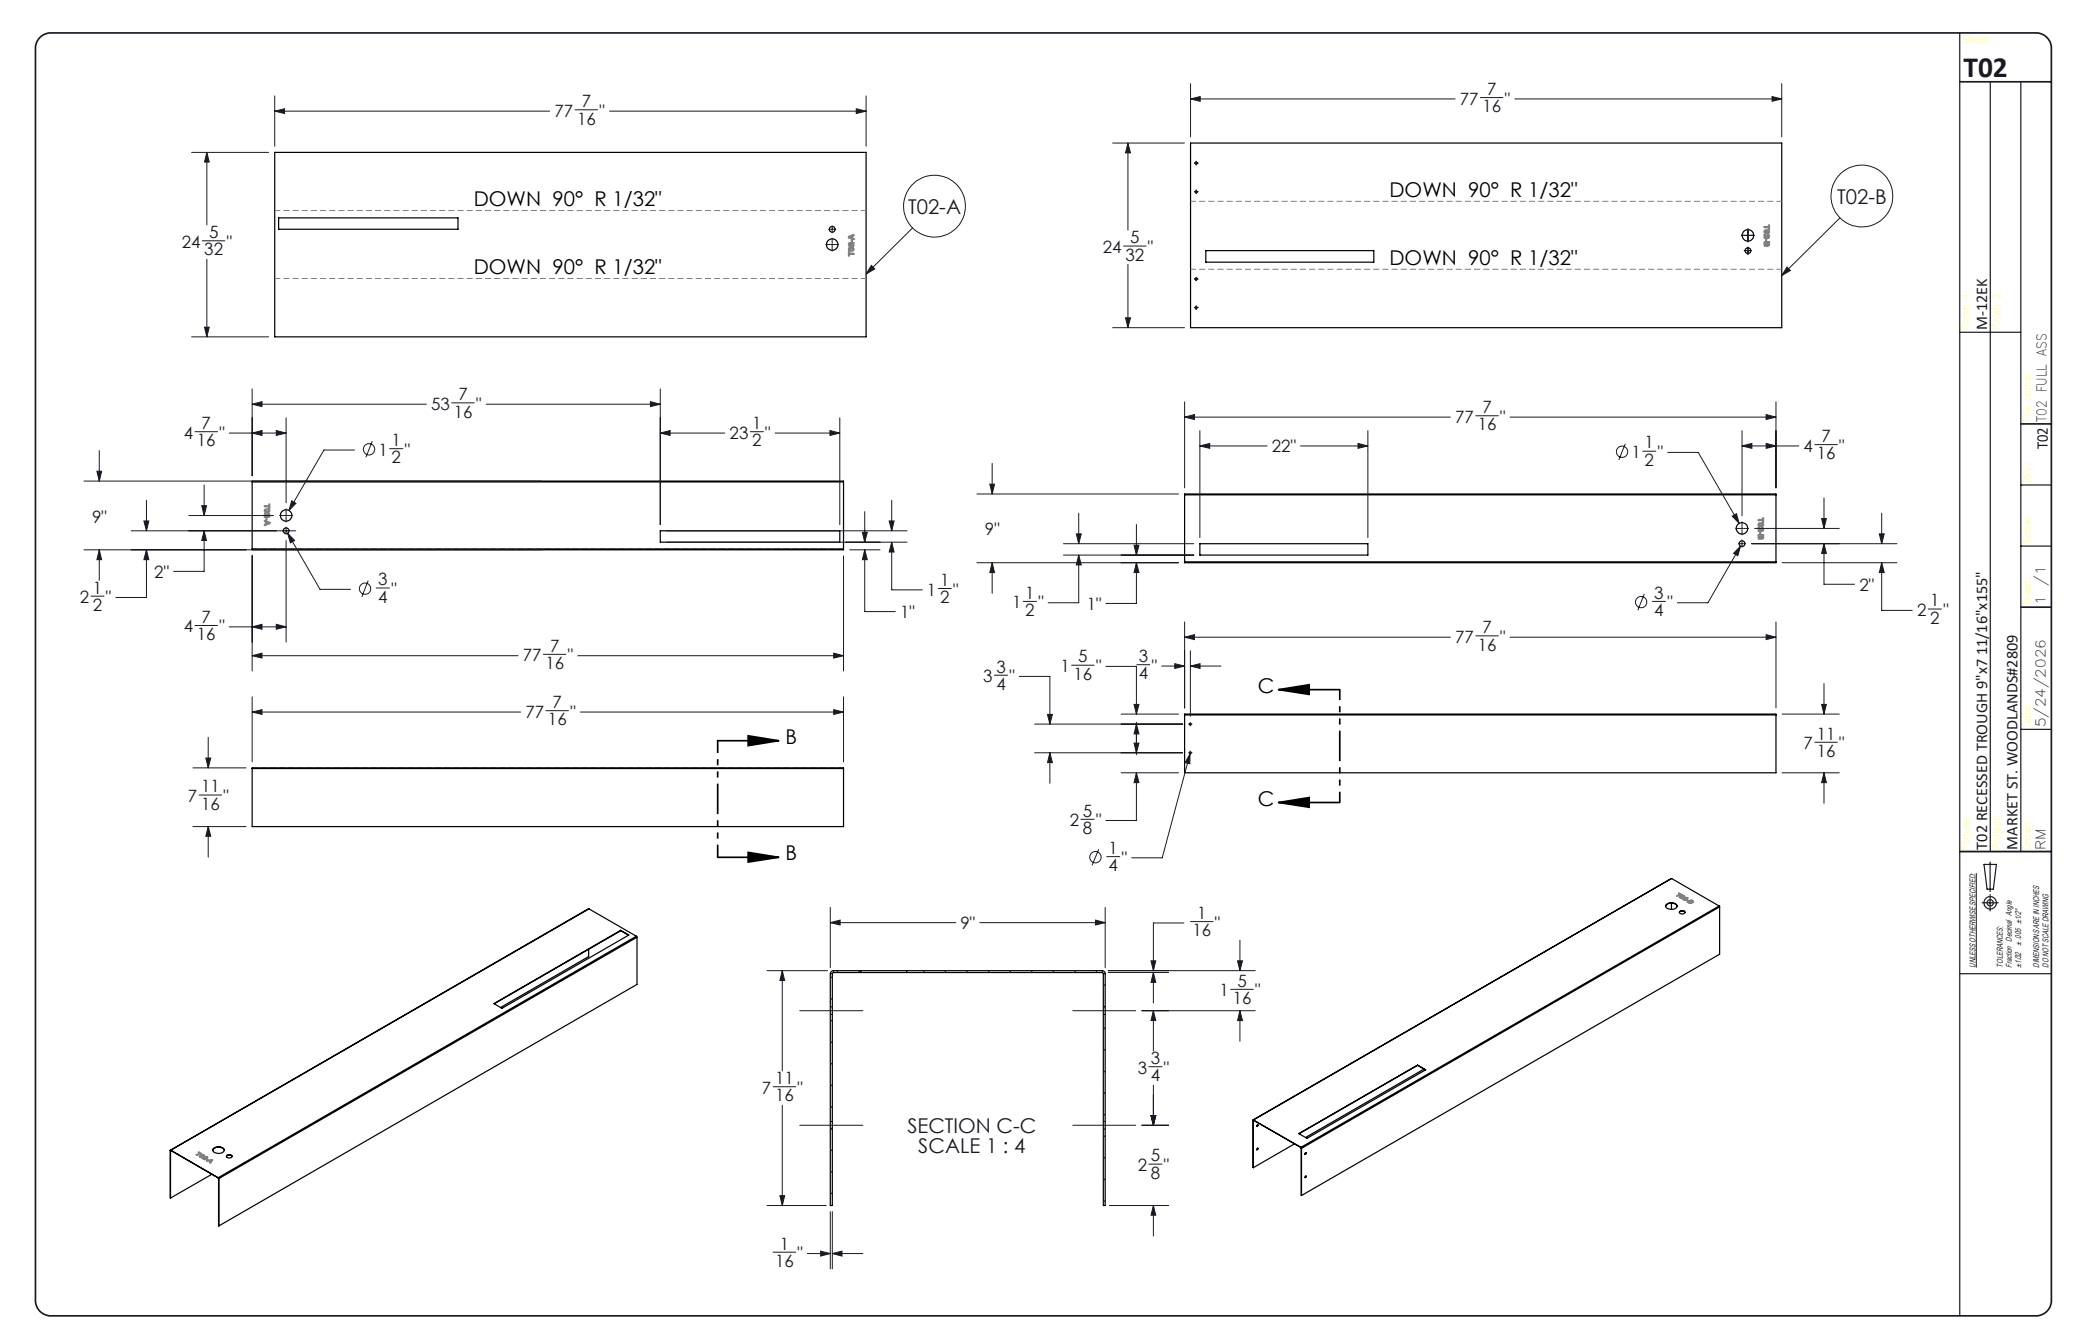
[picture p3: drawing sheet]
<svg xmlns="http://www.w3.org/2000/svg" width="432mm" height="279mm" viewBox="0 0 432 279" stroke-linecap="round" stroke-linejoin="round" font-family="sans-serif">
<g fill="none" stroke="#191924" stroke-width=".21">
<path d="M57.1 19.9v10.5M180.1 19.9v10.5M247.5 17.4v11.1M370.4 17.4v11.1M39.8 31.7h16M43 31.7l.5 2h-1zM43 31.7v15M57.1 23.1l2.1-.5v1zM57.1 23.1h57.2M119.6 22.8h4.6M126.7 23.1h53.4M178 22.6l2.1 .5-2.1 .5z"/>
<path d="M231.3 29.7h14.9M234.5 29.7l.5 2.1h-1zM234.5 29.7v18.1M247.5 20.6l2-.5v1zM247.5 20.6h55M248.3 33.9h.1M248.3 39.9h.1M248.5 33.9h.3M248.5 39.9h.3M248.7 33.5v.1M248.7 33.8v.3M248.7 34.2v.1"/>
<path d="M248.7 39.5h.1M248.7 39.7v.3M249 33.9h.1M249 39.9h.1M307.8 20.3h4.7M314.9 20.6h55.5M368.4 20.1l2 .5-2 .5zM42.1 50.1h4.6M43 53.9v16.1M171.7 50.8h1M172.3 47.7h.4M172.9 47.7h.3"/>
<path d="M172.9 50.8h.3M173 46.9v.4M173 47.5v.3M173 48v.4M173 49.5v1M173 50.7v.3M173 51.2v1M173.3 47.7h.5M173.3 50.8h1M181.2 55.2l.7 .7-1.8 1.1zM189.7 47.4l-9.6 9.6M233.6 51.2h4.7"/>
<path d="M234.5 55v13.1M248.3 58h.1M248.5 58h.3M248.7 40.2h.1M248.7 57.6v.1M248.7 57.9v.3M248.7 58.3h.1M249 58h.1M362 48.9h1.1M362.6 52.1h.5M363.2 52.1h.3M363.2 48.9h.3"/>
<path d="M363.4 47.6v1M363.4 48.8v.3M363.4 49.2v1.1M363.4 51.4v.4M363.4 52v.3M363.4 52.4v.5M363.7 52.1h.4M363.7 48.9h1M371.5 55.5l.7 .7-1.8 1.1zM382.5 45.3l-12.1 12M39.8 70h16M42.5 68h1l-.5 2z"/>
<path d="M231.3 68.1h14.9M234 66.1h1l-.5 2zM248.3 64h.1M248.5 64h.3M248.7 63.6h.1M248.7 63.8v.3M248.7 64.3h.1M249 64h.1M20.1 98h1l-.5 2zM20.6 93.7v6.3M40.5 89.7h4.7M47.7 90h11.8"/>
<path d="M52.4 84l2.1-.5v1zM52.4 90l2.1-.5v1zM52.4 80.9v18M52.4 84h36.3M57.4 89.5l2.1 .5-2.1 .5zM59.5 86.9v17.6M73.7 93.6h-6.4l-7.2 12.5M77.4 91.7l-1.3 3.4M81 93.3h2.7M93.9 83.7h4.7M101.1 84h36.2M135.2 83.5l2.1 .5-2.1 .5z"/>
<path d="M137.3 90l2-.5v1zM137.3 80.9v28.2M137.3 90h13.4M156 89.7h2.7M161.1 90h13.5M172.5 89.5l2.1 .5-2.1 .5zM174.6 86.9v22.2M206.3 96.3v6.4M246.3 86.7l2-.5v1zM246.3 83.5v17.9M246.3 86.7h55.2M249.4 92.7l2.1-.5v1z"/>
<path d="M249.4 89.5v22.3M249.4 92.7h14M270.4 92.7h14M282.3 92.2l2.1 .5-2.1 .5zM284.4 89.5v22.3M306.8 86.4h4.7M313.9 86.7h55.3M337.9 92.3l-1.4 3.3M341.5 93.8h2.7M346.7 94.1h6.4l8.5 14.7M362.2 92.7l2-.5v1zM362.2 92.7h11.8"/>
<path d="M362.2 89.5v17.7M367.2 86.2l2 .5-2 .5zM367.2 92.2l2 .5-2 .5zM369.2 83.5v17.9M377.3 92.4h4.7M17.5 100h95.1M17.5 114.3h95.1M20.6 114.3l.5 2h-1zM20.6 114.3v6.4M27.3 110.3h34.2M29.9 108.3h1l-.5 2zM30.4 114.3l.5 2h-1z"/>
<path d="M30.4 114.3v9.9h-6.3M30.4 104v6.3M39.3 107.2h17.6M41.9 105.1h1l-.5 2.1zM42.4 110.3l.5 2.1h-1zM42.4 110.3v8.5h-6.3M42.4 100.8v6.4M52.4 115.4v24.1M58.1 107.2h1.1M59.3 107.2h.4M59.5 105.8v1.1M59.5 107v.3"/>
<path d="M59.5 107.5v1M59.5 109.6v.4M59.5 110.2v.3M59.5 110.7v.4M59.5 112.4v21.1M59.8 110.8l1.4 1.6-.8 .5zM59.8 107.2h1M59.8 110.8l6.7 11.7h6.4M60.6 104.1l.9 .5-1.4 1.5zM138.5 110.3h50.1M138.5 112.7h50.1M175.4 115.6v23.9"/>
<path d="M176.6 114.3h6.4M179.3 110.7h1l-.5 2zM179.8 114.3l.5 2h-1zM179.8 114.3v12.8h6.3M179.8 106.4v6.3M184.9 108.3h1l-.5 2zM185.4 112.7l.5 2.1h-1zM185.4 112.7v9.9h6.3M185.4 104v6.3M203.1 117h41.9M203.1 102.7h41.9M205.8 100.6h1l-.5 2.1z"/>
<path d="M206.3 117l.5 2h-1zM206.3 117v6.3M221.1 115.4h27.1M221.1 113h27.1M223.8 111h1l-.5 2zM224.3 115.4l.5 2h-1zM224.3 115.4v9.9h-6.4M224.3 106.7v6.3M235.8 113.3h1l-.5 2.1zM236.3 117l.5 2h-1zM236.3 117v8.4h-6.4M236.3 109v6.4"/>
<path d="M360.1 107.3l.9-.5 .6 2zM360.8 109.9h1M361.4 113h.4M361.8 113.5l-.5 2-.9-.5zM361.8 113.5l-6.7 11.8h-6.4M362 113h.3M362 109.9h.3M362.2 108.5v1M362.2 109.7v.3M362.2 110.2v1M362.2 112.3v.4M362.2 112.9v.3"/>
<path d="M362.2 113.3v.5M362.5 113h.4M362.5 109.9h1M364.2 113h30.2M364.8 109.9h17.6M370.5 117h23.9M378.7 107.8h1l-.5 2.1zM379.2 113l.5 2h-1zM379.2 113v8.5h6.4M379.2 103.5v6.4M390.7 111h1l-.5 2zM391.2 117l.5 2h-1z"/>
<path d="M391.2 117v9.9h6.3M391.2 106.7v6.3M18.9 123.9h2.7M40.5 130h4.7M47.7 130.3h11.8M52.4 136.3l2.1-.5v1zM52.4 130.3l2.1-.5v1zM52.4 136.3h55.3M57.4 129.8l2.1 .5-2.1 .5zM76.6 120.7l-1.4 3.4M78.2 122.2h2.8M113 136h4.7"/>
<path d="M120.1 136.3h55.3M173.3 135.8l2.1 .5-2.1 .5zM195.1 122.3h2.7M212.7 125h2.8M222.8 138.3h4.7M229.9 138.5h6.4v9.9M236.3 138.2h2.7M241.5 138.5h4.8M244.2 138l2.1 .5-2.1 .5zM246.3 132.5l2-.6v1.1zM246.3 129.3v17.9M246.3 132.5h55.2"/>
<path d="M247.5 138.5l2-.5v1zM247.5 135.3v13.6M247.5 138.5h6.3M306.8 132.2h4.7M313.9 132.5h55.3M341.8 123.5l-1.3 3.4M343.5 125h2.8M367.2 131.9l2 .6-2 .5zM369.2 129.3v17.9M400.9 126.6h2.7M40.1 159.6h11.1M42.8 157.6h1l-.5 2z"/>
<path d="M43.3 153.3v6.3M52.4 148l2.1-.5v1zM52.4 144.9v13.5M52.4 148h55.8M113.5 147.7h4.7M120.6 148h54.8M173.3 147.5l2.1 .5-2.1 .5zM175.4 144.9v13.5M206.7 140.4h2.8M211.9 140.6h6.4v9.9M215.1 156.5h30.8M215.1 150.5h30.8"/>
<path d="M217.8 148.5h1l-.5 2zM218.3 156.5l.5 2h-1zM218.3 156.5v6.3M233.1 148.4h11.9M235.8 146.4h1l-.5 2zM235.8 154.5h1l-.5 2zM236.3 150.5l.5 2.1h-1zM236.3 150.1v6.8M247.1 156.5h.1M247.1 150.5h.1M247.3 156.5h.3M247.3 150.5h.3"/>
<path d="M247.4 156.7v2.1l-1-.3zM247.4 156.7l-5.8 21.6h-6.3M247.5 150.2h.1M247.5 150.4v.3M247.5 150.8v.1M247.5 156.1v.1M247.5 156.4v.3M247.5 156.8h.1M247.8 156.5h.1M247.8 150.5h.1M370.5 148.4h11.9M377.3 154.3h4.7"/>
<path d="M378.7 146.4h1l-.5 2zM379.2 142.1v6.3M40.1 171.8h11.1M41.4 165.3h4.7M43.3 171.8l.5 2h-1zM43.3 171.8v6.4M224.7 170.3h2.8M228.4 176.5l-1.4 3.4M230.1 178.1h2.7M233.1 160.7h11.9M236.3 160.7l.5 2h-1zM236.3 160.7v9.9h-6.4"/>
<path d="M370.5 160.7h11.9M379.2 160.7l.5 2h-1zM379.2 160.7v6.3M172.6 191.8l2.1-.5v1zM172.6 188.6v12.6M172.6 191.8h26.1M203.7 191.8h26.1M227.8 191.3l2 .5-2 .5zM229.8 188.6v12.6M239.3 199.7h1l-.5 2.1zM246.1 191.9h-6.3v9.9M247.5 191.6h4.7"/>
<path d="M257.3 199.7h1l-.5 2.1zM257.8 195.4v6.4M410.9 181.5v19.6M159.5 201.8h12.5M162.6 201.8l.5 2h-1zM162.6 201.8v20.8M166.3 210.1h13.1M173 203l-.4 .4M173 207.5l-.4 .4M173 212l-.4 .4M173 216.5l-.4 .4M174.3 201.8l-.4 .4"/>
<path d="M178.8 201.8l-.4 .4M192.2 201.8l-.4 .4M196.7 201.8l-.4 .4M201.2 201.8l-.4 .4M205.7 201.8l-.4 .4M210.2 201.8l-.4 .4M214.7 201.8l-.4 .4M219.2 201.8l-.4 .4M223 210.1h13.1M223.7 201.8l-.4 .4M228.1 201.8l-.3 .4M229.8 204.6l-.4 .4"/>
<path d="M229.8 209.1l-.4 .4M229.8 213.6l-.4 .4M229.8 218.1l-.4 .4M230.4 201.8h30.5M230.4 202.2h12.6M237.4 210.1h23.5M239.8 210.1l.5 2.1h-1zM239.8 202.2l.5 2h-1zM239.8 202.2v6.3M239.8 210.1v8.4M255.9 205.7h4.7M257.8 210.1l.5 2.1h-1z"/>
<path d="M257.8 210.1v6.4M160.7 225.9h4.7M162.6 229.8v20.8M166.3 233.9h13.1M173 221l-.4 .4M173 225.5l-.4 .4M173 230l-.4 .4M173 234.5l-.4 .3M173 238.9l-.4 .5M223 233.9h13.1M229.8 222.6l-.4 .4M229.8 227.1l-.4 .4"/>
<path d="M229.8 231.6l-.4 .4M229.8 236.1l-.4 .4M237.4 233.9h5.6M238.8 221.8h2.8M239.3 231.9h1l-.5 2zM239.8 225.6v8.3M159.5 250.6h12.3M162.1 248.6h1l-.5 2zM172.6 251.9v11.9M173 243.5l-.4 .3M173 247.9l-.4 .4M173 251.9v11.9"/>
<path d="M229.8 240.6l-.4 .3M229.8 245l-.4 .5M229.8 249.6l-.4 .3M230.6 250.6h12.4M238.8 242h2.8M239.8 250.6l.5 2h-1zM239.8 250.6v6.4M160.7 260.3h4.7M167.9 260.6h4.7M170.6 260.1l2 .5-2 .5zM173 260.6l2-.5v1zM173 260.6h6.4"/>
<circle cx="194.3" cy="42.9" r="6.4"/>
<circle cx="387.1" cy="40.8" r="6.4"/>
<circle cx="76.7" cy="93.4" r="1.18"/>
<circle cx="337.2" cy="93.9" r="1.18"/>
<circle cx="75.9" cy="122.4" r="1.18"/>
<circle cx="341.2" cy="125.2" r="1.18"/>
<circle cx="227.7" cy="178.2" r="1.18"/>
</g>
<g fill="none" stroke="#191924" stroke-width=".25">
<path d="M407.4 6.8v266.7M413.8 17v160M420.1 17v160M407.4 69.1h12.7M420.1 113.5h6.4M420.1 100.8h6.4M420.1 151.6h6.4M407.4 177h19.1M412.5 179.7h2.5l-.6 5.2h-1.3zM413.7 179.2v6.1M412.1 187.7h3.3M413.7 186v3.4"/>
<path d="M407.4 202.4h19.1"/>
<circle cx="413.7" cy="187.7" r=".66"/>
<circle cx="413.8" cy="187.7" r="1.29"/>
</g>
<path d="M8.2 7.9a3.3 3.3 0 0 1 2.3-1.1h412.8a3.2 3.2 0 0 1 3.2 3.2v260.4a3.2 3.2 0 0 1-3.2 3.1h-412.8a3.2 3.2 0 0 1-3.1-3.1v-260.4a3.2 3.2 0 0 1 .8-2.1zM407.4 17h19.1M420.1 88.1h6.4M420.1 126.2h6.4M407.4 177h19.1" fill="none" stroke="#191924" stroke-width=".35"/>
<path d="M52.5 100.1h122.9M52.5 114.2h122.9M52.5 159.7h122.9" fill="none" stroke="#000" stroke-width=".21" stroke-dasharray="1.3 .6" stroke-dashoffset=".1" stroke-linecap="butt"/>
<g fill="none" stroke="#000" stroke-width=".21" stroke-dasharray="1.3 .6" stroke-linecap="butt">
<path d="M58.3 159.6v.1M58.9 159.6v.1M60.1 159.7v-.1M60.7 159.7v-.1M137.3 159.7v-.1M174.6 159.7v-.1M172.6 210.9h.4M173 202.4h-.4M173 209.3h-.4M173.3 201.8v.4M229.2 202.2v-.4M229.4 210.9h.4"/>
<path d="M229.8 202.4h-.4M229.8 209.3h-.4M172.6 234.7h.4M173 233.1h-.4M229.4 234.7h.4M229.8 233.1h-.4"/>
</g>
<g fill="none" stroke="#000" stroke-width=".25">
<path d="M57.1 31.7h123v38.3h-123zM247.5 29.7h122.9v38.4h-122.9zM57.9 45.3h37.3v2.4h-37.3zM250.7 52.1h34.9v2.4h-34.9zM52.4 100.2v-.2h123v.2M52.4 114.1v.2h123v-.2M52.4 100.2v13.9M52.4 100.2h123M52.4 114.1h123M137.3 110.3h37.3v2.4h-37.3zM175.4 100.2v13.9M246.3 102.9v-.2h122.9v.2"/>
<path d="M246.3 116.8v.2h122.9v-.2M246.3 102.9v13.9M246.3 102.9h122.9M246.3 116.8h122.9M249.4 113h35v2.4h-35zM369.2 102.9v13.9M52.4 159.8v-.2h123v.2M52.4 159.8v12h123v-12M52.4 159.8h123M246.3 148.6v-.2h122.9v.2M246.3 148.6h122.9M246.3 148.6v12.1h122.9v-12.1"/>
<path d="M122.4 197.3v1.6l-18.3 10.5M122.4 188.9l-87 50.2M122.4 188.9l-86.9 50.2M122.4 188.9l9.9 5.7M129 193.4v.1M129 193.5l-26.2 15.2M129 193.5l1.7 .9M132.3 194.6l.1 .2M132.3 194.6l-86.9 50.2M132.4 194.8l-86.9 50.2M132.4 194.8v9.8l-86.9 50.2M346.3 188.4a1.38 1.38 0 0 1 2.4 0"/>
<path d="M346.4 188.1a1.4 1.4 0 0 1 2.3 .3 1.36 1.36 0 0 1-2.4-.1zM347.5 187.7v1.4M347.5 182.6l-87 50.2M347.5 182.6l-86.9 50.2M347.5 182.6l9.9 5.7M349.1 189.7l.4-.3h.6l.2 .3M349.2 189.5a.61 .61 0 0 1 .6-.2 .61 .61 0 0 1 .5 .5l-.7 .2a.36 .36 0 0 1-.4-.1 .36 .36 0 0 1 0-.4zM357.4 188.3l.1 .2M357.4 188.3l-86.9 50.2M357.5 188.5l-86.9 50.2M357.5 188.5v9.9l-86.9 50.1M102.7 208.6l26.3-15.2 1.7 1-26.3 15.2z"/>
<path d="M172.8 202l.3-.2h56a.6 .6 0 0 1 .7 .6v48.2h-.4v-48.2l-.2-.2h-56.1l-.1 .2v48.2h-.4v-48.2zM179 201.8v.4M188.5 201.8v.4M35.4 239.2h.1M35.4 239.2l.1 9.9M35.5 239.2v9.9M35.5 239.1l-.1 .1M35.5 239.2h.1M35.5 239.1l9.9 5.7M35.5 239.2l9.9 5.7M35.5 239.1v.1M44.2 239.1a1.42 1.42 0 0 1 2.4 0"/>
<path d="M44.3 238.8a1.4 1.4 0 0 1 2.3 .3 1.36 1.36 0 0 1-2.4 0zM260.5 232.9h.1M260.5 232.9l.1 9.8M260.6 232.9v9.8M260.6 232.8l-.1 .1M260.6 232.9h.1M260.6 232.8l9.9 5.7M260.6 232.9l9.9 5.7M260.6 232.8v.1M261.4 233.8l-.1 .3M261.4 238.7l-.1 .3M269.1 237.8l-8.5 4.9"/>
<path d="M270 235.7l24.7-14.3 1.7 1-24.7 14.2zM270.5 238.5l.1 .2M270.5 238.6v.1M270.5 238.5v.1M270.5 238.7h.1M270.5 238.7l.1 9.8M270.6 238.7v9.8M271.4 239.6l.2 .2-.2 .2zM271.5 239.6l-.2 .3M294.7 221.4v.1M294.7 221.5l-24.6 14.2M294.7 221.5l1.6 .9"/>
<path d="M296.1 222.2l-24.7 14.3M44 244.1l-8.5 5M45.4 244.9v.1M45.4 244.8l.1 .2M45.4 244.8v.1M45.4 245h.1M45.4 245l.1 9.8M45.5 245v9.8M47.1 240.4a.74 .74 0 0 1 1.2 0M47.2 240.1l.5-.1a.4 .4 0 0 1 .6 .4 .4 .4 0 0 1-.6 .3h-.3a.31 .31 0 0 1-.3-.2 .31 .31 0 0 1 .1-.4zM271.4 244.5h.2v.2l-.3 .1zM271.5 244.5l-.2 .3"/>
<circle cx="248.7" cy="39.9" r=".2"/>
<circle cx="248.7" cy="33.9" r=".19"/>
<circle cx="173" cy="50.8" r="1.19"/>
<circle cx="173" cy="47.7" r=".59"/>
<circle cx="248.7" cy="58" r=".2"/>
<circle cx="363.4" cy="48.9" r="1.18"/>
<circle cx="363.4" cy="52.1" r=".61"/>
<circle cx="248.7" cy="64" r=".2"/>
<circle cx="59.5" cy="110.3" r=".59"/>
<circle cx="59.5" cy="107.2" r="1.2"/>
<circle cx="362.2" cy="109.8" r="1.2"/>
<circle cx="362.2" cy="113" r=".59"/>
<circle cx="247.4" cy="150.5" r=".19"/>
<circle cx="247.5" cy="156.5" r=".2"/>
<circle cx="261.4" cy="234" r=".16"/>
<circle cx="261.4" cy="238.9" r=".16"/>
</g>
<path d="M149.2 154h12.7M155.5 153l6.4 1-6.4 1zM265.8 143.4l6.4-1.1v2.1zM265.8 143.4h12.7M149.2 178.2h12.7M155.5 177.2l6.4 1-6.4 1zM265.8 166.8l6.4-1v2zM265.8 166.8h12.7" fill="none" stroke="#000" stroke-width=".35"/>
<g fill="none" stroke="#808080" stroke-width=".25">
<path d="M176.4 52.3h.2v.3h.8l.2 .2-1 .1v.3h-.2zM176.5 49.1l.9-.3 .2 .1-.3 .2v.4l.2 .1v.2l-1-.3zM176.5 51.5l.7-.1 .4 .4-.3 .3-.6 .1-.3-.3zM176.5 50.6l.3-.2 .5 .5v-.3l.2-.1v.7l-.5-.3a.2 .2 0 0 0-.2-.2 .2 .2 0 0 0-.2 .1 .2 .2 0 0 0 .2 .2 .24 .24 0 0 1-.3 .2 .24 .24 0 0 1-.1-.4zM176.6 51.7l.3-.1a.23 .23 0 0 1 .3 0 .23 .23 0 0 1 0 .3h-.5zM176.6 49.3l.5-.2v.3zM177 49.9h.2l-.1 .5-.1-.1zM366.7 47.1h1v-.3l.1-.1 .1 .9-.2 .1v-.4h-.9zM366.7 48.8h.3l.3 .3a.2 .2 0 0 0 .1 .2 .2 .2 0 0 0 .3-.2 .2 .2 0 0 0-.2-.2 .22 .22 0 0 1 .2-.1 .22 .22 0 0 1 .2 .3l-.1 .3-.3 .1-.5-.5v.4l-.2 .1zM366.7 50.3l1.1-.1 .1 .5a.29 .29 0 0 1-.2 .4 .29 .29 0 0 1-.4-.1l-.1 .2-.4-.1zM366.8 47.9l.4-.1h.5l.2 .3-.1 .3-.3 .2h-.5l-.3-.3zM367 48.1l.3-.1a.23 .23 0 0 1 .3 0 .23 .23 0 0 1 0 .3 .23 .23 0 0 1-.3 0h-.4z"/>
<path d="M367 50.5h.2v.2a.16 .16 0 0 1-.1 .2 .16 .16 0 0 1-.1-.2zM367.1 49.6l.2 .1-.1 .4h-.1zM367.4 50.5h.3l-.1 .4-.2-.1zM55 105.1h.9v-.3h.2v.9h-.2v-.3h-.9zM55 106l.4-.2h.4l.3 .2v.3l-.3 .3h-.5l-.3-.3zM55 106.8l.5 .3a.21 .21 0 0 0 .2 .2 .21 .21 0 0 0 .2-.2 .21 .21 0 0 0-.2-.2 .27 .27 0 0 1 .4 0 .27 .27 0 0 1 0 .4v.1a.55 .55 0 0 1-.9-.3v.4l-.2 .1zM55 108.2l.9 .3a.2 .2 0 0 1 .2 .2 .2 .2 0 0 1-.2 .2l-.9 .4v-.3l.2-.1v-.4l-.2-.1zM55.2 106.1l.3-.1a.24 .24 0 0 1 .4 .1 .24 .24 0 0 1-.1 .3 .24 .24 0 0 1-.3 0l-.3-.1zM55.3 107.7h.2v.4h-.2zM55.4 108.6l.4 .1-.4 .2zM365.5 108.1l.9-.1v-.3l.2-.1v.9h-.2v-.3h-.9zM365.5 109.7h.3l.3 .4a.16 .16 0 0 0 .3 .1 .16 .16 0 0 0 0-.3h-.1a.19 .19 0 0 1 .1-.3 .19 .19 0 0 1 .2 .3v.3a.52 .52 0 0 1-.5 .1 .52 .52 0 0 1-.4-.4v.4l-.1 .2z"/>
<path d="M365.5 111.2h1.1v.5a.29 .29 0 0 1-.2 .3 .29 .29 0 0 1-.3-.1l-.1 .2-.4-.1zM365.6 108.8h.9l.1 .4-.2 .3-.7-.1-.2-.2zM365.7 109l.4-.1a.21 .21 0 0 1 .3 0 .21 .21 0 0 1 0 .3 .21 .21 0 0 1-.3 .1l-.4-.1zM365.7 111.4h.3l-.1 .4h-.2zM365.9 110.5l.1 .1v.4l-.2-.1zM366.2 111.4h.2v.4zM349 185.7l.7 .3h-.3l-.8 .3 .6-.4zM349.3 186.4l.4-.2h.3a.19 .19 0 0 1 .2 .2 .19 .19 0 0 1-.2 .2l-.6 .1-.2-.2zM349.5 186.5l.3-.2h.2l-.3 .3h-.3zM349.7 186.9l.9-.1a.17 .17 0 0 0-.1-.2 .17 .17 0 0 0-.2 .1v-.2l.4 .1a.22 .22 0 0 1 .2 .3 .22 .22 0 0 1-.3 .1l-.5-.1 .3 .2-.2 .1zM350.6 187.1l.4 .2h-.1zM350.8 187.5l.7-.4 .4 .2a.19 .19 0 0 1 .1 .2 .19 .19 0 0 1-.3 .1 .24 .24 0 0 1-.1 .2 .24 .24 0 0 1-.3 0z"/>
<path d="M351.1 187.5l.2-.1 .2 .2zM351.4 187.4l.2-.1 .2 .2zM41.2 239.5l.8 .4-.4-.1-.7 .4v-.2l.6-.3zM41.5 240.2l.4-.2 .4 .1a.32 .32 0 0 1 .1 .4 .32 .32 0 0 1-.5 .1 .25 .25 0 0 1-.3 0 .25 .25 0 0 1-.1-.4zM41.7 240.4l.2-.2a.16 .16 0 0 1 .2-.1 .16 .16 0 0 1 .1 .2l-.3 .2zM42 240.7h.6a.17 .17 0 0 0 .2 .1 .17 .17 0 0 0 .1-.3h-.4h.5a.23 .23 0 0 1 .1 .3 .23 .23 0 0 1-.3 0h-.5l.3 .2-.1 .1zM42.9 240.9l.4 .3zM43 241.3l1-.2 .2 .1-.4 .6-.2-.1 .1-.2-.3-.1zM43.6 241.3l.4-.1-.2 .2z"/>
</g>
<path d="M149.2 154v24.2" fill="none" stroke="#000" stroke-width=".35" stroke-dasharray="6.3 1.3 1.3 1.3 1.3 1.3" stroke-dashoffset="3.8" stroke-linecap="butt"/>
<path d="M278.5 143.3v23.5" fill="none" stroke="#000" stroke-width=".35" stroke-dasharray="6.3 1.3 1.3 1.3 1.3 1.3" stroke-dashoffset="4.1" stroke-linecap="butt"/>
<path d="M57.1 43.8h123M180.1 57.9h-123M247.5 41.9h122.9M370.4 56h-122.9" fill="none" stroke="#808080" stroke-width=".21" stroke-dasharray="1.3 .6" stroke-dashoffset=".1" stroke-linecap="butt"/>
<path d="M155.5 153l6.4 1-6.4 1zM155.5 177.2l6.4 1-6.4 1zM265.8 143.4l6.4-1.1v2.1zM265.8 166.8l6.4-1v2z" fill="#000"/>
<g fill="#191924">
<path d="M43.3 171.8l.5 2h-1zM42.8 157.6h1l-.5 2zM52.4 148l2.1-.5v1zM173.3 147.5l2.1 .5-2.1 .5zM20.1 98h1l-.5 2zM20.6 114.3l.5 2h-1zM173.3 135.8l2.1 .5-2.1 .5zM52.4 136.3l2.1-.5v1zM137.3 90l2-.5v1zM172.5 89.5l2.1 .5-2.1 .5zM184.9 108.3h1l-.5 2zM185.4 112.7l.5 2.1h-1zM135.2 83.5l2.1 .5-2.1 .5zM52.4 84l2.1-.5v1zM57.4 129.8l2.1 .5-2.1 .5zM52.4 130.3l2.1-.5v1zM29.9 108.3h1l-.5 2zM30.4 114.3l.5 2h-1zM57.4 89.5l2.1 .5-2.1 .5zM52.4 90l2.1-.5v1zM41.9 105.1h1l-.5 2.1zM42.4 110.3l.5 2.1h-1zM179.3 110.7h1l-.5 2zM179.8 114.3l.5 2h-1zM60.6 104.1l-.5 2 1.4-1.5zM59.8 110.8l.6 2.1 .8-.5zM367.2 86.2l2 .5-2 .5zM246.3 86.7l2-.5v1zM249.4 92.7l2.1-.5v1zM282.3 92.2l2.1 .5-2.1 .5zM224.3 115.4l.5 2h-1zM223.8 111h1l-.5 2zM235.8 113.3h1l-.5 2.1zM236.3 117l.5 2h-1zM206.3 117l.5 2h-1zM205.8 100.6h1l-.5 2.1zM378.7 107.8h1l-.5 2.1zM379.2 113l.5 2h-1zM390.7 111h1l-.5 2zM391.2 117l.5 2h-1zM362.2 92.7l2-.5v1zM367.2 92.2l2 .5-2 .5zM360.1 107.3l1.5 1.5-.6-2zM361.8 113.5l-1.4 1.5 .9 .5zM239.8 210.1l.5 2.1h-1zM239.3 231.9h1l-.5 2zM257.8 210.1l.5 2.1h-1zM257.3 199.7h1l-.5 2.1zM239.3 231.9h1l-.5 2zM239.8 250.6l.5 2h-1zM239.8 202.2l.5 2h-1zM239.3 199.7h1l-.5 2.1zM172.6 191.8l2.1-.5v1zM227.8 191.3l2 .5-2 .5zM162.6 201.8l.5 2h-1zM162.1 248.6h1l-.5 2zM173 260.6l2-.5v1zM170.6 260.1l2 .5-2 .5z"/>
<path d="M247.4 156.7l-1 1.8 1 .3zM217.8 148.5h1l-.5 2zM218.3 156.5l.5 2h-1zM236.3 150.5l.5 2.1h-1zM235.8 146.4h1l-.5 2zM247.5 138.5l2-.5v1zM244.2 138l2.1 .5-2.1 .5zM235.8 154.5h1l-.5 2zM236.3 160.7l.5 2h-1zM379.2 160.7l.5 2h-1zM378.7 146.4h1l-.5 2zM367.2 131.9l2 .6-2 .5zM246.3 132.5l2-.6v1.1z"/>
<path d="M181.2 55.2l.7 .7-1.8 1.1zM371.5 55.5l.7 .7-1.8 1.1z"/>
<path d="M178 22.6l2.1 .5-2.1 .5zM57.1 23.1l2.1-.5v1zM42.5 68h1l-.5 2zM43 31.7l.5 2h-1zM234.5 29.7l.5 2.1h-1zM234 66.1h1l-.5 2zM368.4 20.1l2 .5-2 .5zM247.5 20.6l2-.5v1z"/>
</g>
<text font-size="6.1" fill="#191924" x="408.2" y="16.1">T02</text>
<g font-size="4.2">
<text x="288.9" y="41">DOWN 90° R 1/32&quot;</text>
<text x="98.5" y="42.8">DOWN 90° R 1/32&quot;</text>
<text x="98.5" y="56.9">DOWN 90° R 1/32&quot;</text>
<text x="288.9" y="55.1">DOWN 90° R 1/32&quot;</text>
<text x="261.5" y="144">C</text>
<text x="163.3" y="154.6">B</text>
<text x="261.5" y="167.5">C</text>
<text x="163.3" y="178.9">B</text>
</g>
<g font-size="4.2" fill="#191924">
<text x="188.8" y="44.4">T02-A</text>
<text x="381.9" y="42.3">T02-B</text>
<text x="188.6" y="235.6">SECTION C-C</text>
<text x="190.9" y="239.8">SCALE 1 : 4</text>
</g>
<g font-size="3.5" fill="#191924">
<text x="120.9" y="22.3">7</text>
<text x="303.5" y="21.7">77</text>
<text x="308.2" y="23.4">16</text>
<text x="309.2" y="19.7">7</text>
<text x="312.9" y="21.7">&quot;</text>
<text x="115.3" y="24.3">77</text>
<text x="120" y="25.9">16</text>
<text x="124.7" y="24.3">&quot;</text>
<text x="37.8" y="51.5">24</text>
<text x="42.5" y="53.1">32</text>
<text x="43.5" y="49.5">5</text>
<text x="47.2" y="51.5">&quot;</text>
<text x="229.3" y="52.6">24</text>
<text x="234.9" y="50.6">5</text>
<text x="238.7" y="52.6">&quot;</text>
<text x="234" y="54.2">32</text>
<text x="95.3" y="83.2">7</text>
<text x="41.9" y="89.2">7</text>
<text x="89.6" y="85.2">53</text>
<text x="94.3" y="86.8">16</text>
<text x="99" y="85.2">&quot;</text>
<text x="156.4" y="89.2">1</text>
<text x="302.5" y="87.9">77</text>
<text x="307.2" y="89.5">16</text>
<text x="308.2" y="85.9">7</text>
<text x="311.9" y="87.9">&quot;</text>
<text x="38.2" y="91.2">4</text>
<text x="40.9" y="92.8">16</text>
<text x="45.6" y="91.2">&quot;</text>
<text x="78.7" y="94.7">1</text>
<text x="81.4" y="92.7">1</text>
<text x="84.1" y="94.7">&quot;</text>
<text x="151.7" y="91.2">23</text>
<text x="156.4" y="92.8">2</text>
<text x="159.1" y="91.2">&quot;</text>
<text x="264.4" y="94">22&quot;</text>
<text x="339.2" y="95.2">1</text>
<text x="341.9" y="93.2">1</text>
<text x="344.6" y="95.2">&quot;</text>
<text x="375" y="93.9">4</text>
<text x="377.7" y="95.5">16</text>
<text x="378.7" y="91.9">7</text>
<text x="382.4" y="93.9">&quot;</text>
<text x="81.4" y="96.3">2</text>
<text x="341.9" y="96.8">2</text>
<text x="19.1" y="108.6">9&quot;</text>
<text x="204.8" y="111.2">9&quot;</text>
<text x="16.6" y="125.4">2</text>
<text x="19.3" y="123.4">1</text>
<text x="22" y="125.4">&quot;</text>
<text x="32.1" y="120.1">2&quot;</text>
<text x="78.6" y="121.7">3</text>
<text x="78.6" y="125.3">4</text>
<text x="81.4" y="123.7">&quot;</text>
<text x="192.7" y="123.8">1</text>
<text x="195.4" y="121.8">1</text>
<text x="195.4" y="125.4">2</text>
<text x="198.2" y="123.8">&quot;</text>
<text x="213.1" y="124.5">1</text>
<text x="343.9" y="124.5">3</text>
<text x="386.5" y="122.8">2&quot;</text>
<text x="19.3" y="127">2</text>
<text x="38.2" y="131.5">4</text>
<text x="41.9" y="129.5">7</text>
<text x="45.6" y="131.5">&quot;</text>
<text x="187.1" y="128.5">1&quot;</text>
<text x="210.4" y="126.5">1</text>
<text x="213.1" y="128.1">2</text>
<text x="215.9" y="126.5">&quot;</text>
<text x="225.9" y="126.8">1&quot;</text>
<text x="308.2" y="131.6">7</text>
<text x="343.9" y="128.1">4</text>
<text x="346.7" y="126.5">&quot;</text>
<text x="398.5" y="128.1">2</text>
<text x="401.3" y="126.1">1</text>
<text x="401.3" y="129.7">2</text>
<text x="404" y="128.1">&quot;</text>
<text x="40.9" y="133.1">16</text>
<text x="108.7" y="137.5">77</text>
<text x="114.4" y="135.5">7</text>
<text x="118.1" y="137.5">&quot;</text>
<text x="224.2" y="137.7">5</text>
<text x="236.7" y="137.6">3</text>
<text x="302.5" y="133.6">77</text>
<text x="307.2" y="135.2">16</text>
<text x="311.9" y="133.6">&quot;</text>
<text x="113.4" y="139.1">16</text>
<text x="204.4" y="141.8">3</text>
<text x="207.1" y="139.8">3</text>
<text x="207.1" y="143.4">4</text>
<text x="209.9" y="141.8">&quot;</text>
<text x="220.4" y="139.7">1</text>
<text x="223.2" y="141.3">16</text>
<text x="227.9" y="139.7">&quot;</text>
<text x="236.7" y="141.2">4</text>
<text x="239.5" y="139.6">&quot;</text>
<text x="109.2" y="149.2">77</text>
<text x="114.9" y="147.2">7</text>
<text x="118.6" y="149.2">&quot;</text>
<text x="113.9" y="150.8">16</text>
<text x="375" y="155.7">7</text>
<text x="377.7" y="153.7">11</text>
<text x="382.4" y="155.7">&quot;</text>
<text x="377.7" y="157.3">16</text>
<text x="39.1" y="166.7">7</text>
<text x="41.8" y="164.7">11</text>
<text x="46.5" y="166.7">&quot;</text>
<text x="41.8" y="168.3">16</text>
<text x="222.4" y="171.8">2</text>
<text x="225.1" y="169.8">5</text>
<text x="225.1" y="173.4">8</text>
<text x="227.9" y="171.8">&quot;</text>
<text x="230.5" y="177.5">1</text>
<text x="233.2" y="179.5">&quot;</text>
<text x="230.5" y="181.1">4</text>
<text x="248.9" y="191">1</text>
<text x="199.7" y="193.1">9&quot;</text>
<text x="247.9" y="194.7">16</text>
<text x="252.6" y="193">&quot;</text>
<text x="253.5" y="207.1">1</text>
<text x="256.3" y="208.7">16</text>
<text x="257.3" y="205.1">5</text>
<text x="261" y="207.1">&quot;</text>
<text x="239.3" y="221.2">3</text>
<text x="158.4" y="227.4">7</text>
<text x="161.1" y="225.4">11</text>
<text x="165.8" y="227.4">&quot;</text>
<text x="236.5" y="223.2">3</text>
<text x="239.3" y="224.8">4</text>
<text x="242" y="223.2">&quot;</text>
<text x="161.1" y="229">16</text>
<text x="236.5" y="243.4">2</text>
<text x="239.3" y="241.4">5</text>
<text x="239.3" y="245.1">8</text>
<text x="242" y="243.4">&quot;</text>
<text x="161.1" y="263.4">16</text>
<text x="162.1" y="259.8">1</text>
<text x="165.8" y="261.8">&quot;</text>
</g>
<g font-size="3.4" fill="#191924">
<text x="413.1" y="68.7" transform="rotate(-90 413.1 68.7)">M-12EK</text>
<text x="425.7" y="93.4" transform="rotate(-90 425.7 93.4)">T02</text>
<text x="413.1" y="176.6" transform="rotate(-90 413.1 176.6)">T02 RECESSED TROUGH 9&quot;x7 11/16&quot;x155&quot;</text>
<text x="419.4" y="176.6" transform="rotate(-90 419.4 176.6)">MARKET ST. WOODLANDS#2809</text>
</g>
<g font-size="2.8" fill="#191924">
<text x="425.5" y="87.7" transform="rotate(-90 425.5 87.7)">T02 FULL ASS</text>
<text x="425.2" y="125.8" transform="rotate(-90 425.2 125.8)">1</text>
<text x="425.2" y="121.7" transform="rotate(-90 425.2 121.7)">/1</text>
<text x="425.2" y="151.2" transform="rotate(-90 425.2 151.2)">5/24/2026</text>
<text x="425.2" y="176.6" transform="rotate(-90 425.2 176.6)">RM</text>
</g>
<g font-size="2.1" fill="#ff0">
<text x="408.2" y="8.9">Sheet:</text>
<text x="409.5" y="68.7" transform="rotate(-90 409.5 68.7)">Finish 1:</text>
<text x="415.8" y="68.7" transform="rotate(-90 415.8 68.7)">Finish 2:</text>
<text x="422.2" y="87.7" transform="rotate(-90 422.2 87.7)">File name:</text>
<text x="422.2" y="100.4" transform="rotate(-90 422.2 100.4)">REV.:</text>
<text x="422.2" y="113.1" transform="rotate(-90 422.2 113.1)">Scale:</text>
<text x="422.2" y="125.8" transform="rotate(-90 422.2 125.8)">Sheet:</text>
<text x="422.2" y="151.2" transform="rotate(-90 422.2 151.2)">Date:</text>
<text x="409.5" y="176.6" transform="rotate(-90 409.5 176.6)">Fixture:</text>
<text x="415.8" y="176.6" transform="rotate(-90 415.8 176.6)">Project:</text>
<text x="422.2" y="176.6" transform="rotate(-90 422.2 176.6)">Drawn:</text>
</g>
<g font-size="1.7" fill="#191924">
<text x="420.2" y="196.6" transform="rotate(-90 420.2 196.6)">± .005 ±1/2°</text>
<text x="410.7" y="201.1" transform="rotate(-90 410.7 201.1)">UNLESS OTHERWISE SPECIFIED:</text>
<text x="416.4" y="201.1" transform="rotate(-90 416.4 201.1)">TOLERANCES:</text>
<text x="418.3" y="201.1" transform="rotate(-90 418.3 201.1)">Fraction Decimal Angle</text>
<text x="420.2" y="201.1" transform="rotate(-90 420.2 201.1)">±1/32</text>
<text x="424" y="201.1" transform="rotate(-90 424 201.1)">DIMENSIONS ARE IN INCHES</text>
<text x="425.9" y="201.1" transform="rotate(-90 425.9 201.1)">DO NOT SCALE DRAWING</text>
</g>
</svg>
